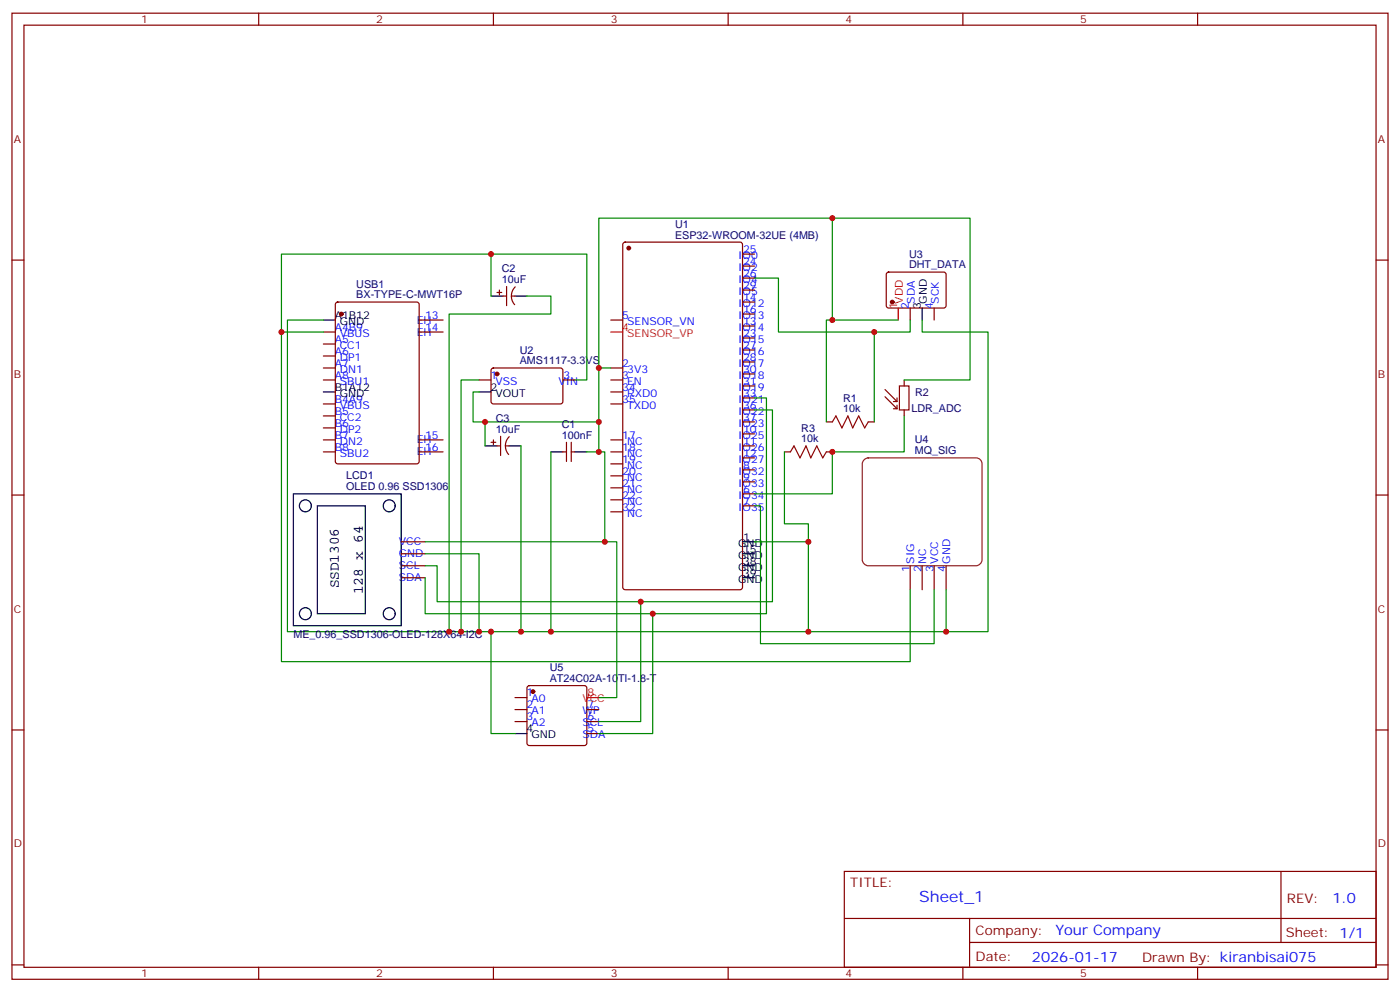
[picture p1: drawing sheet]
<svg xmlns="http://www.w3.org/2000/svg" width="412mm" height="292mm" viewBox="0 0 412 292" stroke-linecap="round" stroke-linejoin="round" font-family="sans-serif">
<g fill="none" stroke="#870000" stroke-width=".35">
<path d="M3.5 3.9h405.4v284.3h-405.4zM7.1 7.4h398.2v277.3h-398.2zM76.2 3.9v3.5M145.3 3.9v3.5M214.5 3.9v3.5M283.6 3.9v3.5M352.8 3.9v3.5M3.5 76.6h3.6M183.7 71.5l.4-.2h33.9l.7 .4v101.2l-.4 .6-34.2 .1-.6-.5-.1-101.1zM218.7 78.3h3.5M218.7 74.8h3.5M405.3 76.6h3.6"/>
<path d="M95.2 97.7h3.6M99 89.1l.5-.2h23.3l.6 .4 .1 46.5-.5 .7h-23.5l-.7-.4v-46.5zM123.5 94.2h7M123.5 97.7h7M146.4 86.1h1.4M147.1 85.4v1.4M148.2 87.1h1M149.2 84.3v5.7M150.6 87.1h1.1M151.8 84.4a3.8 3.8 0 0 0-.2 5.3M179.9 94.2h3.5M218.7 99.5h3.5"/>
<path d="M218.7 96h3.5M218.7 92.4h3.5M218.7 88.9h3.5M218.7 85.4h3.5M218.7 81.8h3.5M261.3 80.3l.5-.2h16.5l.4 .7-.1 9.4-.6 .5-16.5-.1-.4-.6v-9.2zM268.1 90.7v3.5M275.2 90.7v3.5M95.2 108.3h3.6M95.2 111.8h3.6M95.2 118.9h3.6M95.2 104.8h3.6"/>
<path d="M95.2 101.2h3.6M141.1 111.8h3.5M144.9 108.5l.4-.2 20.1 .1 .4 .6-.1 9.5-.6 .4-20-.1-.5-.6v-9.2zM165.8 111.8h3.5M179.9 108.3h3.5M179.9 111.8h3.5M179.9 115.4h3.5M179.9 118.9h3.5M218.7 117.1h3.5M218.7 113.6h3.5M218.7 110.1h3.5M218.7 106.5h3.5"/>
<path d="M218.7 103h3.5M95.2 129.5h3.6M95.2 133h3.6M95.2 125.9h3.6M95.2 122.4h3.6M123.5 129.5h7M123.5 133h7M144.6 130.2h1.4M145.3 129.5v1.4M146.4 131.2h1.1M147.5 128.4v5.7M148.9 131.2h1"/>
<path d="M150 128.5a3.8 3.8 0 0 0-.2 5.3M165.8 133h1.1M166.9 130.2v5.6M168.3 133h1M168.3 130.2v5.6M179.9 129.5h3.5M179.9 133h3.5M179.9 136.5h3.5M218.7 138.3h3.5M218.7 134.8h3.5M218.7 131.2h3.5M218.7 127.7h3.5"/>
<path d="M218.7 124.2h3.5M218.7 120.6h3.5M231.1 133h1.7M243.4 133h1.8M243.4 124.2h1.8M255.8 124.2h1.7M3.5 145.7h3.6M118.2 159.5h7M179.9 140.1h3.5M179.9 143.6h3.5M179.9 147.1h3.5M179.9 150.6h3.5"/>
<path d="M218.7 148.9h3.5M218.7 145.3h3.5M218.7 141.8h3.5M405.3 145.7h3.6M118.2 166.5h7M118.2 170h7M118.2 163h7M268.1 166.5v7.1M271.6 166.5v7.1M275.2 166.5v7.1M278.7 166.5v7.1M3.5 214.8h3.6"/>
<path d="M151.7 205.3h3.5M151.7 208.8h3.5M151.7 212.4h3.5M155.5 202l.4-.2h16.3l.5 .2 .2 .5v16.2l-.3 .5-.4 .2h-16.3l-.5-.2-.2-.5v-16.2zM172.9 208.8h3.5M172.9 212.4h3.5M172.9 215.9h3.5M405.3 214.8h3.6M248.7 256.5h156.6v28.2h-156.6zM377.3 256.5v20.9M248.7 270.3h156.5M285.6 277.4h119.6"/>
<path d="M285.6 270.3v14.1M3.5 284h3.6M76.2 284.7v3.5M145.3 284.7v3.5M214.5 284.7v3.5M283.6 284.7v3.5M352.8 284.7v3.5M405.3 284h3.6"/>
</g>
<g fill="#870000" stroke="#870000" stroke-width=".35">
<circle cx="185.2" cy="73" r=".53"/>
<circle cx="100.5" cy="92.4" r=".53"/>
<circle cx="146.4" cy="110.1" r=".53"/>
<circle cx="262.8" cy="88.9" r=".53"/>
<circle cx="157" cy="203.6" r=".53"/>
</g>
<path d="M179.9 97.7h3.5M264.6 90.7v3.5M172.9 205.3h3.5" fill="none" stroke="#f00" stroke-width=".35"/>
<g fill="none" stroke="#000" stroke-width=".35">
<path d="M95.2 94.2h3.6M144.6 87.1h3.6M151.7 87.1h3.5M271.6 90.7v3.5M95.2 115.4h3.6M141.1 115.4h3.5M142.9 131.2h3.5M149.9 131.2h3.6M162.3 133h3.5M169.3 133h3.6M86.4 145.3h31.8v38.8h-31.8zM93.5 148.9h14.1v31.7h-14.1z"/>
<path d="M218.7 159.5h3.5M218.7 170h3.5M218.7 166.5h3.5M218.7 163h3.5M151.7 215.9h3.5"/>
<circle cx="90" cy="148.9" r="1.76"/>
<circle cx="114.7" cy="148.9" r="1.76"/>
<circle cx="90" cy="180.6" r="1.76"/>
<circle cx="114.7" cy="180.6" r="1.76"/>
</g>
<g fill="none" stroke="#008700" stroke-width=".35">
<path d="M144.6 74.8v12.3M245.2 64.2h40.6v47.6h-19.5M82.9 97.7v97h185.2v-21.1M95.2 97.7h-12.3v-22.9h90v37h-3.6M95.2 94.2h-10.5v91.7h51.1v-74.1h5.3M155.2 87.1h7.1v5.3h-30v93.5M222.2 81.8h7.1v15.9h38.8v-3.5M245.2 94.2h-1.8v30M257.5 97.7v26.5M264.6 94.2h-19.4v-30h-68.8v44.1M271.6 94.2v3.5h19.4v88.2h-12.3M179.9 108.3h-3.5v15.9h-37.1v-8.8h1.8"/>
<path d="M222.2 117.1h3.6v63.5h-100.6v-10.6M142.9 124.2v7M153.5 131.2v54.7M162.3 133v52.9M176.4 124.2v8.8h-3.5M176.4 133h1.8v26.5h-53M222.2 120.6h5.3v56.5h-98.7v-10.6h-3.6M231.1 133v21.2h7v5.3M266.3 122.4v10.6h-21.1v12.3h-23M178.2 159.5h3.5v45.8h-5.3M222.2 159.5h15.9v26.4h-102.3M222.2 148.9h1.8v40.5h51.2v-15.8"/>
<path d="M125.2 163h15.9v22.9M188.7 177.1v35.3h-12.3M278.7 173.6v12.3h-40.6M144.6 185.9v30h7.1M192.3 180.6v35.3h-15.9"/>
</g>
<path d="M232.8 133l1.1-1.8 1.8 3.6 1.7-3.6 1.4 3.6 1.8-3.6 1.8 3.6 1-1.8M245.2 124.2l1-1.8 1.8 3.5 1.8-3.5 1.4 3.5 1.7-3.5 1.8 3.5 1.1-1.7" fill="none" stroke="#a10000" stroke-width=".35"/>
<path d="M260.7 116.8l3.5 3.5M260.7 114.7l3.5 3.5M263.2 118.2h1M264.2 117.1v1.1M264.2 119.2v1.1M264.9 113.6h2.9v7h-2.9zM266.3 111.8v1.8M263.2 120.3h1M266.3 120.6v1.8" fill="none" stroke="#850000" stroke-width=".35"/>
<path d="M254.6 135.3l1.2-.5h31.7a1.76 1.76 0 0 1 1.8 1.7v28.2a1.89 1.89 0 0 1-1.8 1.8h-31.7a1.89 1.89 0 0 1-1.8-1.8v-28.2z" fill="none" stroke="#8c2424" stroke-width=".35"/>
<g fill="#c00">
<circle cx="135.8" cy="185.9" r=".88"/>
<circle cx="176.4" cy="108.3" r=".88"/>
<circle cx="176.4" cy="124.2" r=".88"/>
<circle cx="162.3" cy="185.9" r=".88"/>
<circle cx="153.5" cy="185.9" r=".88"/>
<circle cx="142.9" cy="124.2" r=".88"/>
<circle cx="132.3" cy="185.9" r=".88"/>
<circle cx="144.6" cy="74.8" r=".88"/>
<circle cx="238.1" cy="185.9" r=".88"/>
<circle cx="82.9" cy="97.7" r=".88"/>
<circle cx="238.1" cy="159.5" r=".88"/>
<circle cx="245.2" cy="133" r=".88"/>
<circle cx="245.2" cy="64.2" r=".88"/>
<circle cx="257.5" cy="97.7" r=".88"/>
<circle cx="245.2" cy="94.2" r=".88"/>
<circle cx="278.7" cy="185.9" r=".88"/>
<circle cx="176.4" cy="133" r=".88"/>
<circle cx="141.1" cy="185.9" r=".88"/>
<circle cx="178.2" cy="159.5" r=".88"/>
<circle cx="144.6" cy="185.9" r=".88"/>
<circle cx="192.3" cy="180.6" r=".88"/>
<circle cx="188.7" cy="177.1" r=".88"/>
</g>
<text font-size="4.6" fill="#00f" x="270.8" y="265.5">Sheet_1</text>
<g font-size="4.2">
<text x="99.8" y="173.2" transform="rotate(-90 99.8 173.2)">SSD1306</text>
<text x="106.8" y="174.9" transform="rotate(-90 106.8 174.9)">128 x 64</text>
</g>
<g font-size="4.2" fill="#00f">
<text x="392.5" y="265.7">1.0</text>
<text x="310.9" y="275.3">Your Company</text>
<text x="304" y="283.1">2026-01-17</text>
</g>
<g font-size="3.9" fill="#800">
<text x="250.5" y="261.1">TITLE:</text>
<text x="379.1" y="265.7">REV:</text>
<text x="287.4" y="275.3">Company:</text>
<text x="378.7" y="275.9">Sheet: 1/1</text>
<text x="287.4" y="282.9">Date:</text>
<text x="336.4" y="283">Drawn By: kiranbisai075</text>
</g>
<g font-size="3.2" fill="#800">
<text x="41.6" y="6.9">1</text>
<text x="110.8" y="6.9">2</text>
<text x="179.9" y="6.9">3</text>
<text x="249.1" y="6.9">4</text>
<text x="318.2" y="6.9">5</text>
<text x="4.1" y="42">A</text>
<text x="405.9" y="42">A</text>
<text x="4.1" y="111.1">B</text>
<text x="405.9" y="111.1">B</text>
<text x="4.1" y="180.3">C</text>
<text x="405.9" y="180.3">C</text>
<text x="4.1" y="249.4">D</text>
<text x="405.9" y="249.4">D</text>
<text x="41.6" y="287.7">1</text>
<text x="110.8" y="287.7">2</text>
<text x="179.9" y="287.7">3</text>
<text x="249.1" y="287.7">4</text>
<text x="318.2" y="287.7">5</text>
</g>
<g font-size="3.2" fill="#000080">
<text x="198.8" y="70.2">ESP32-WROOM-32UE (4MB)</text>
<text x="198.8" y="67.2">U1</text>
<text x="267.8" y="75.8">U3</text>
<text x="147.8" y="83.3">10uF</text>
<text x="147.8" y="80.1">C2</text>
<text x="267.8" y="79">DHT_DATA</text>
<text x="105" y="87.8">BX-TYPE-C-MWT16P</text>
<text x="105" y="84.9">USB1</text>
<text x="153.1" y="107.1">AMS1117-3.3VS</text>
<text x="153.1" y="104.2">U2</text>
<text x="248.4" y="118.2">R1</text>
<text x="269.5" y="116.5">R2</text>
<text x="146.1" y="124.2">C3</text>
<text x="165.5" y="125.9">C1</text>
<text x="248.4" y="121.4">10k</text>
<text x="268.5" y="121.4">LDR_ADC</text>
<text x="146.1" y="127.4">10uF</text>
<text x="165.5" y="129.1">100nF</text>
<text x="236" y="130.2">10k</text>
<text x="236" y="127">R3</text>
<text x="269.4" y="130.5">U4</text>
<text x="269.4" y="133.7">MQ_SIG</text>
<text x="102" y="141.1">LCD1</text>
<text x="102" y="144.3">OLED 0.96 SSD1306</text>
<text x="86.4" y="187.7">ME_0.96_SSD1306-OLED-128X64-I2C</text>
<text x="161.9" y="197.4">U5</text>
<text x="161.9" y="200.6">AT24C02A-10TI-1.8-T</text>
</g>
<g font-size="3.2" fill="#00f">
<text x="217.4" y="76.2">IO0</text>
<text x="218.9" y="78">24</text>
<text x="218.9" y="74.4">25</text>
<text x="217.4" y="83.3">IO4</text>
<text x="217.4" y="79.7">IO2</text>
<text x="218.9" y="81.5">26</text>
<text x="217.4" y="86.8">IO5</text>
<text x="218.9" y="88.5">14</text>
<text x="218.9" y="85">29</text>
<text x="269.5" y="89.4" transform="rotate(-90 269.5 89.4)">SDA</text>
<text x="276.6" y="89.4" transform="rotate(-90 276.6 89.4)">SCK</text>
<text x="122.8" y="95.2">EH</text>
<text x="125.2" y="93.8">13</text>
<text x="183.3" y="93.8">5</text>
<text x="184.7" y="95.6">SENSOR_VN</text>
<text x="217.4" y="93.8">IO13</text>
<text x="217.4" y="90.3">IO12</text>
<text x="218.9" y="95.6">13</text>
<text x="218.9" y="92.1">16</text>
<text x="267.8" y="90.8" transform="rotate(-90 267.8 90.8)">2</text>
<text x="274.8" y="90.8" transform="rotate(-90 274.8 90.8)">4</text>
<text x="98.6" y="100.9">A5</text>
<text x="98.6" y="97.4">A4B9</text>
<text x="100.1" y="99.1">VBUS</text>
<text x="122.8" y="98.8">EH</text>
<text x="125.2" y="97.4">14</text>
<text x="217.4" y="100.9">IO15</text>
<text x="217.4" y="97.4">IO14</text>
<text x="218.9" y="99.1">23</text>
<text x="98.6" y="107.9">A7</text>
<text x="98.6" y="104.4">A6</text>
<text x="100.1" y="106.2">DP1</text>
<text x="100.1" y="102.7">CC1</text>
<text x="183.3" y="107.9">2</text>
<text x="217.4" y="107.9">IO17</text>
<text x="217.4" y="104.4">IO16</text>
<text x="218.9" y="106.2">28</text>
<text x="218.9" y="102.7">27</text>
<text x="98.6" y="111.5">A8</text>
<text x="100.1" y="113.2">SBU1</text>
<text x="100.1" y="109.7">DN1</text>
<text x="144.5" y="111.5">1</text>
<text x="145.9" y="113.2">VSS</text>
<text x="164.5" y="113.2">VIN</text>
<text x="166" y="111.5">3</text>
<text x="183.3" y="111.5">3</text>
<text x="184.7" y="109.7">3V3</text>
<text x="184.7" y="113.2">EN</text>
<text x="217.4" y="111.5">IO18</text>
<text x="218.9" y="113.2">31</text>
<text x="218.9" y="109.7">30</text>
<text x="98.6" y="118.5">B4A9</text>
<text x="183.3" y="115">34</text>
<text x="183.3" y="118.5">35</text>
<text x="184.7" y="116.8">RXD0</text>
<text x="217.4" y="118.5">IO21</text>
<text x="217.4" y="115">IO19</text>
<text x="218.9" y="116.8">33</text>
<text x="98.6" y="125.6">B6</text>
<text x="98.6" y="122.1">B5</text>
<text x="100.1" y="123.8">CC2</text>
<text x="100.1" y="120.3">VBUS</text>
<text x="184.7" y="120.3">TXD0</text>
<text x="217.4" y="125.6">IO23</text>
<text x="217.4" y="122.1">IO22</text>
<text x="218.9" y="123.8">37</text>
<text x="218.9" y="120.3">36</text>
<text x="98.6" y="129.1">B7</text>
<text x="100.1" y="130.9">DN2</text>
<text x="100.1" y="127.4">DP2</text>
<text x="122.8" y="130.5">EH</text>
<text x="125.2" y="129.1">15</text>
<text x="183.3" y="129.1">17</text>
<text x="184.7" y="130.9">NC</text>
<text x="217.4" y="129.1">IO25</text>
<text x="218.9" y="130.9">11</text>
<text x="218.9" y="127.4">10</text>
<text x="98.6" y="132.6">B8</text>
<text x="100.1" y="134.4">SBU2</text>
<text x="122.8" y="134.1">EH</text>
<text x="125.2" y="132.6">16</text>
<text x="183.3" y="132.6">18</text>
<text x="183.3" y="136.2">19</text>
<text x="184.7" y="134.4">NC</text>
<text x="184.7" y="137.9">NC</text>
<text x="217.4" y="136.2">IO27</text>
<text x="217.4" y="132.6">IO26</text>
<text x="218.9" y="137.9">8</text>
<text x="218.9" y="134.4">12</text>
<text x="183.3" y="139.7">20</text>
<text x="183.3" y="143.2">21</text>
<text x="184.7" y="141.5">NC</text>
<text x="217.4" y="143.2">IO33</text>
<text x="217.4" y="139.7">IO32</text>
<text x="218.9" y="141.5">9</text>
<text x="183.3" y="146.8">22</text>
<text x="184.7" y="145">NC</text>
<text x="184.7" y="148.5">NC</text>
<text x="217.4" y="146.8">IO34</text>
<text x="218.9" y="148.5">7</text>
<text x="218.9" y="145">6</text>
<text x="183.3" y="150.3">32</text>
<text x="184.7" y="152">NC</text>
<text x="217.4" y="150.3">IO35</text>
<text x="117.5" y="160.5">VCC</text>
<text x="117.5" y="167.6">SCL</text>
<text x="117.5" y="164">GND</text>
<text x="269.3" y="165.9" transform="rotate(-90 269.3 165.9)">SIG</text>
<text x="272.9" y="165.9" transform="rotate(-90 272.9 165.9)">NC</text>
<text x="276.4" y="165.9" transform="rotate(-90 276.4 165.9)">VCC</text>
<text x="279.9" y="165.9" transform="rotate(-90 279.9 165.9)">GND</text>
<text x="117.5" y="171.1">SDA</text>
<text x="267.9" y="168.4" transform="rotate(-90 267.9 168.4)">1</text>
<text x="271.4" y="168.4" transform="rotate(-90 271.4 168.4)">2</text>
<text x="275" y="168.4" transform="rotate(-90 275 168.4)">3</text>
<text x="278.5" y="168.4" transform="rotate(-90 278.5 168.4)">4</text>
<text x="155" y="205">1</text>
<text x="155" y="208.5">2</text>
<text x="156.5" y="206.7">A0</text>
<text x="173" y="208.5">7</text>
<text x="155" y="212">3</text>
<text x="156.5" y="210.3">A1</text>
<text x="156.5" y="213.8">A2</text>
<text x="171.6" y="213.8">SCL</text>
<text x="171.6" y="210.3">WP</text>
<text x="173" y="215.5">5</text>
<text x="173" y="212">6</text>
<text x="171.6" y="217.3">SDA</text>
</g>
<g font-size="3.2" fill="#f00">
<text x="266" y="89.4" transform="rotate(-90 266 89.4)">VDD</text>
<text x="264.2" y="90.8" transform="rotate(-90 264.2 90.8)">1</text>
<text x="183.3" y="97.4">4</text>
<text x="184.7" y="99.1">SENSOR_VP</text>
<text x="171.6" y="206.7">VCC</text>
<text x="173" y="205">8</text>
</g>
<g font-size="3.2">
<text x="273" y="89.4" transform="rotate(-90 273 89.4)">GND</text>
<text x="98.6" y="93.8">A1B12</text>
<text x="100.1" y="95.6">GND</text>
<text x="271.3" y="90.8" transform="rotate(-90 271.3 90.8)">3</text>
<text x="98.6" y="115">B1A12</text>
<text x="100.1" y="116.8">GND</text>
<text x="144.5" y="115">2</text>
<text x="145.9" y="116.8">VOUT</text>
<text x="217.4" y="160.9">GND</text>
<text x="218.9" y="159.1">1</text>
<text x="217.4" y="167.9">GND</text>
<text x="217.4" y="164.4">GND</text>
<text x="218.9" y="166.2">38</text>
<text x="218.9" y="162.6">15</text>
<text x="217.4" y="171.4">GND</text>
<text x="218.9" y="169.7">39</text>
<text x="155" y="215.5">4</text>
<text x="156.5" y="217.3">GND</text>
</g>
</svg>
